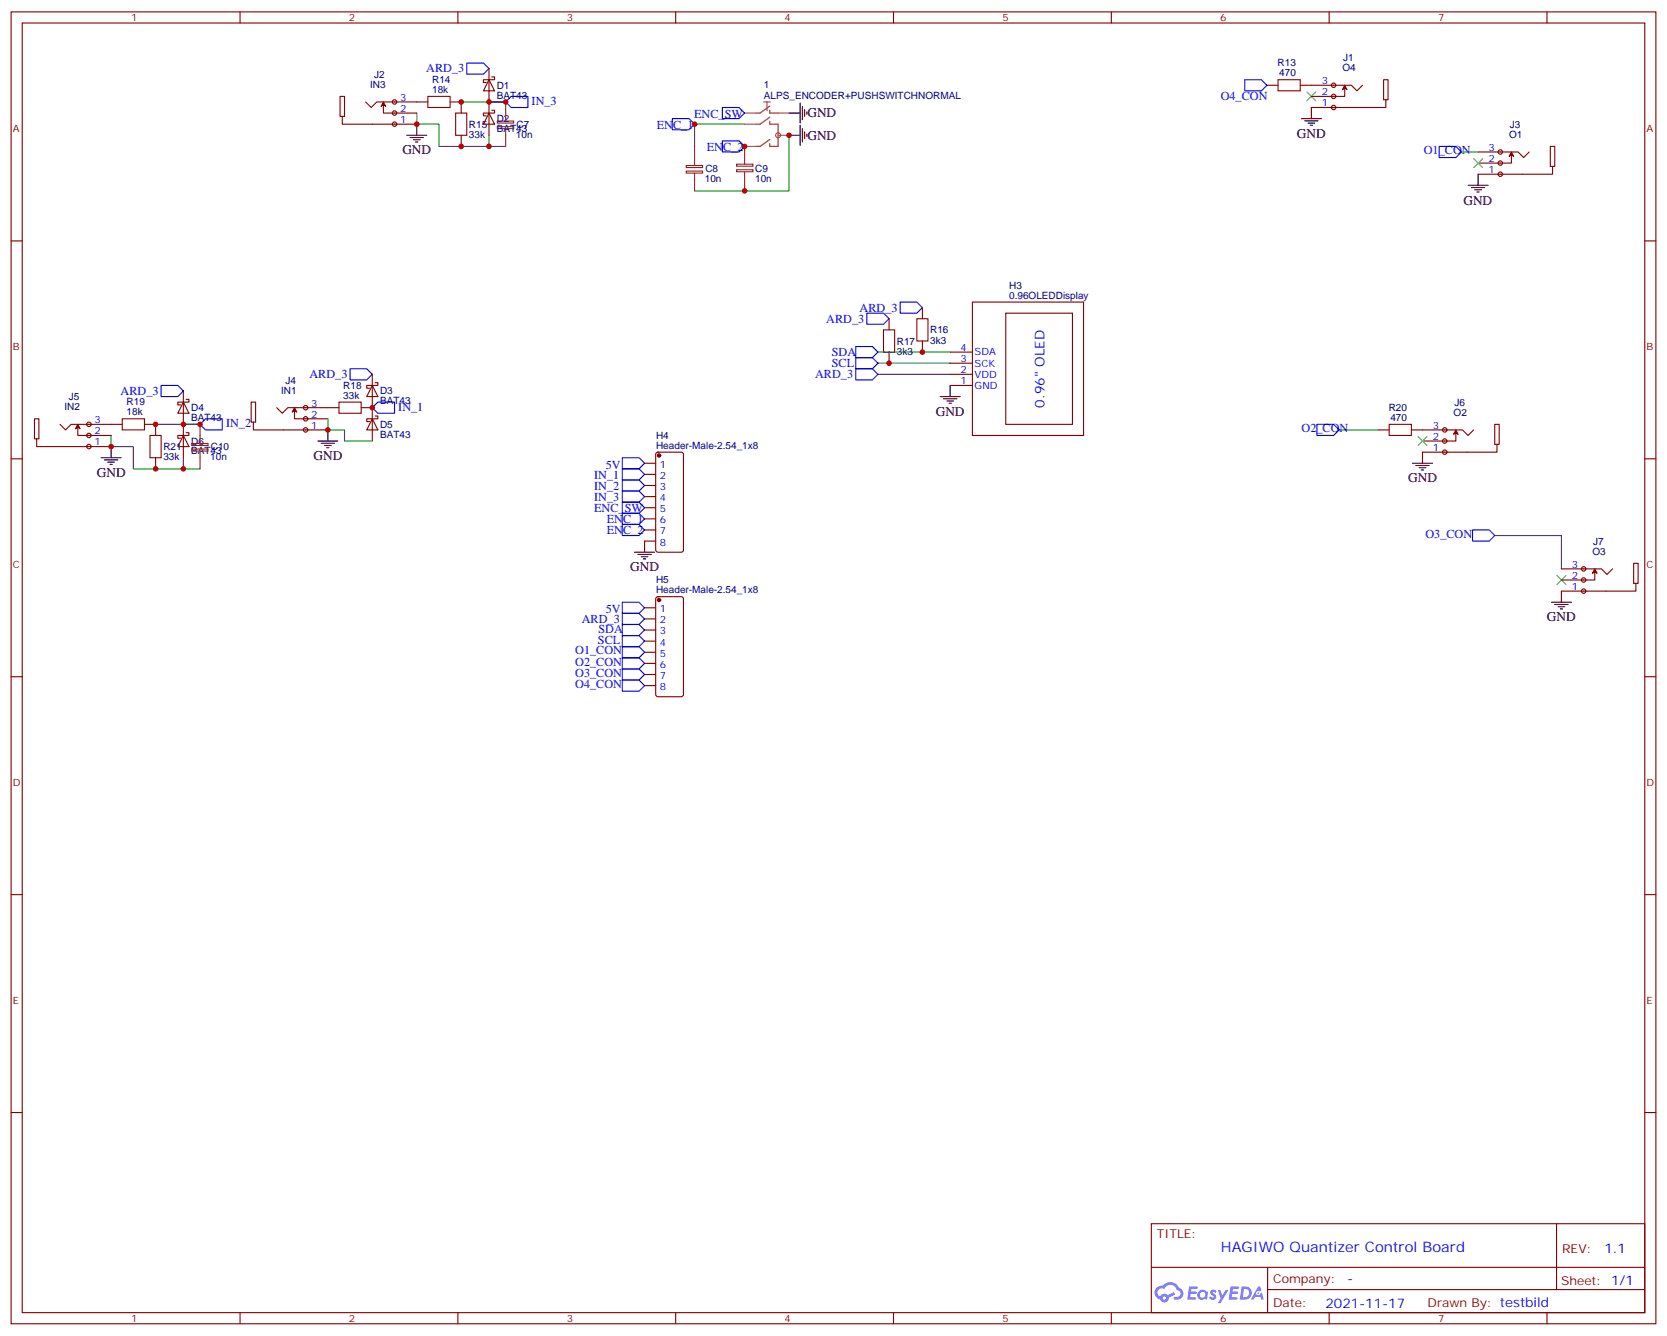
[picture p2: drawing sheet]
<svg xmlns="http://www.w3.org/2000/svg" width="529mm" height="424mm" viewBox="0 0 529 424" stroke-linecap="round" stroke-linejoin="round" font-family="sans-serif">
<g fill="none" stroke="#870000" stroke-width=".35">
<path d="M3.5 3.8h522.1v416.3h-522.1zM7.1 7.3h515v409.2h-515zM76.2 3.8v3.5M145.3 3.8v3.5M214.5 3.8v3.5M283.6 3.8v3.5M352.8 3.8v3.5M421.9 3.8v3.5M491.1 3.8v3.5M3.5 76.4h3.6M522.1 76.4h3.5M3.5 145.6h3.6"/>
<path d="M522.1 145.6h3.5M3.5 214.7h3.6M522.1 214.7h3.5M3.5 283.9h3.6M522.1 283.9h3.5M3.5 353h3.6M522.1 353h3.5M365.5 388.3h156.6v28.2h-156.6zM494.1 388.3v20.9M76.2 416.5v3.6M145.3 416.5v3.6M214.5 416.5v3.6"/>
<path d="M283.6 416.5v3.6M352.8 416.5v3.6M365.5 402.1h156.5M402.4 409.2h119.6M402.4 402.1v14.2M421.9 416.5v3.6M491.1 416.5v3.6"/>
</g>
<g fill="#5487ff">
<path d="M384.5 409.5a1.22 1.22 0 0 1 1.7 .2l-.4 .6a.47 .47 0 0 0-.3-.4 .47 .47 0 0 0-.6 .2l.2 .2a1.14 1.14 0 0 1 .8 1.8 1.14 1.14 0 0 1-1.9 0l-.2-.2 .4-.6 .8 .5a.29 .29 0 0 0 .3-.3 .29 .29 0 0 0-.3-.3 1.04 1.04 0 0 1-.5-1.7z"/>
<path d="M377.5 408.2h2.3l.4 .2-.2 .5-1.8 .1-.1 .8h1.5l.3 .4-.4 .4h-1.5l-.2 1.1h1.7l.2 .3-.2 .3-2.6 .1z"/>
<path d="M390.6 408.2l2.7 .2-.1 .5-1.9 .1-.1 .8h1.5l.4 .4-.4 .4h-1.6l-.2 1.1h1.8l.2 .3-.2 .3-2.7 .1z"/>
<path d="M399.4 408.2h.7l.3 1.3-.6 .3a.69 .69 0 0 0-1 .3 .69 .69 0 0 0 .4 .9 .69 .69 0 0 0 .9-.6l.5-.2 .5 2.2h-.7l-.3-.9h-1.7l-.5 .9h-.9z"/>
<path d="M386.6 409.3h.8l.6 1.8 1.1-1.8h.8l-2.5 4.2h-.8l.9-1.5z"/>
<path d="M394.2 408.2l-.6 4.2h1.3a2.11 2.11 0 0 0 2.5-2.1 2.11 2.11 0 0 0-2.6-2.1zM394.9 409a1.43 1.43 0 0 1 1.6 1.6 1.43 1.43 0 0 1-2 1.1z"/>
<path d="M380.5 409.9a1.54 1.54 0 0 0-.1 2.1 1.54 1.54 0 0 0 2.1 .1l.7 .3 .2-2.3-.5-.3a1.49 1.49 0 0 0-2.4 .1zM380.7 410.9a.95 .95 0 0 1 1.9 0 .95 .95 0 0 1-1.9 0z"/>
<path d="M367.2 408.6a2.18 2.18 0 0 0 1 3.7 1.44 1.44 0 0 0 1.7 .9 1.44 1.44 0 0 0 1.1-1.4l2.1-1-.5-.8-1.9 1a1.47 1.47 0 0 0-2.4 .4 1.39 1.39 0 0 1-.7-1.9 1.39 1.39 0 0 1 2-.5 2.12 2.12 0 0 1 2.2-1.3 2.12 2.12 0 0 1 1.8 1.7 1.14 1.14 0 0 1 1.1 1.4 1.14 1.14 0 0 1-1.6 .7 .43 .43 0 0 0-.5 .4 .43 .43 0 0 0 .4 .5 1.98 1.98 0 0 0 2.5-1.2 1.98 1.98 0 0 0-1.3-2.6 3.1 3.1 0 0 0-5.2-.6l-.9 .1zM369.1 411.9a.55 .55 0 0 1 1.1 0 .55 .55 0 0 1-1.1 0z"/>
<circle cx="399.4" cy="410.3" r=".26"/>
</g>
<path d="M118.2 132.9l1.7 3.5h-3.5zM118.2 129.4v10.5M119.1 132h.8v.9h-3.5v.9h.9" fill="none" stroke="#850000" stroke-width=".35"/>
<path d="M100.9 139.9h6.3M104.1 136.4v3.5M102 140.7h4.2M103 141.4h2.1M103.7 142.1h.7" fill="none" stroke="#000" stroke-width=".35"/>
<path d="M111.1 117h5.3l1.8 1.8-1.8 1.7h-5.3z" fill="none" stroke="#00f" stroke-width=".35"/>
<path d="M107.6 127.6h7.1v3.5h-7.1z" fill="none" stroke="#a10000" stroke-width=".35"/>
<path d="M104.1 129.4h3.5M114.7 129.4h3.5" fill="none" stroke="#870000" stroke-width=".35"/>
<g fill="#f0f0f0" stroke="#870000" stroke-width=".35">
<circle cx="97" cy="136.4" r=".71"/>
<circle cx="97" cy="132.9" r=".71"/>
<circle cx="97" cy="129.4" r=".71"/>
</g>
<g fill="none" stroke="#870000" stroke-width=".35">
<path d="M292.8 97.6v3.5M308.7 95.8h35.3v42.4h-35.3zM319.3 99.4h21.1v35.3h-21.1zM282.2 101.1v3.6M282.2 111.7v3.6M292.8 108.2v3.5M301.6 118.8h7.1M301.6 115.3h7.1M301.6 111.7h7.1M80.4 133.9h.7v-6.3h-1.4v6.3h.7v2.5h23.7M87.8 129.4l1.8 1.7 1.8-1.7h12.7M93.5 130.1l.7 .7-.7-1.4-.7 1.4 .7-.7v2.8h10.6"/>
<path d="M301.6 122.3h7.1"/>
</g>
<path d="M118.2 118.8v10.6M58.2 127.6l1.8 3.5h-3.6zM58.2 124.1v10.6M59.1 126.7h.9v.9h-3.6v.9h.9M118.2 122.3l1.7 3.5h-3.5zM119.1 121.4h.8v.9h-3.5v.9h.9" fill="none" stroke="#850000" stroke-width=".35"/>
<path d="M275.2 99.4h5.3l1.7 1.7-1.7 1.8h-5.3zM285.8 95.8h5.2l1.8 1.8-1.8 1.8h-5.2zM271.6 117h5.3l1.8 1.8-1.8 1.7h-5.3zM271.6 113.5h5.3l1.8 1.8-1.8 1.7h-5.3zM271.6 110h5.3l1.8 1.7-1.8 1.8h-5.3zM63.5 134.7l1.8-1.8h5.3v3.5h-5.3zM119.9 127.6h5.3v3.5h-5.3l-1.7-1.7z" fill="none" stroke="#00f" stroke-width=".35"/>
<path d="M280.5 104.7h3.5v7h-3.5zM291 101.1h3.6v7.1h-3.6z" fill="none" stroke="#a10000" stroke-width=".35"/>
<path d="M236.4 39.4h-15.9v7.1M250.5 42.9v17.7h-30M278.7 111.7h22.9M278.7 115.3h22.9M278.7 118.8h22.9M104.1 136.4h5.3v3.5h8.8" fill="none" stroke="#008700" stroke-width=".35"/>
<g fill="none" stroke="#000" stroke-width=".35">
<path d="M250.5 35.9h3.5M254 32.7v6.4M254 39.8v6.3M254.7 33.8v4.2M255.4 34.8v2.1M256.1 35.5v.7M250.5 42.9h3.5M254.7 40.8v4.2M255.4 41.9v2.1M256.1 42.6v.7M298.4 125.8h6.4M299.5 126.5h4.2"/>
<path d="M300.6 127.2h2.1M301.3 128h.7M301.6 122.3v3.5"/>
</g>
<path d="M217.8 52.5h5.2v.7h-5.2zM217.8 54.3h5.2v.6h-5.2zM220.5 46.5v6M220.5 54.9v5.7M233.8 53.9h5.2v.6h-5.2zM233.8 52.1h5.2v.6h-5.2zM236.4 46.5v5.6M236.4 54.6v6" fill="none" stroke="#8c2424" stroke-width=".35"/>
<path d="M244.4 38.5v.9h2.6v7.1h-2.6v-.9M244.4 35v.9h2.6M244.4 37.2l-3.1 2.2h-1.4M244.4 33.7l-3.1 2.2h-1.4M244.4 44.3l-3.1 2.2h-1.4" fill="none" stroke="#a64a4a" stroke-width=".42"/>
<path d="M236.4 39.4h3.4M236.4 35.9h3.4M242.4 32.3h2.1M243.5 32.3v2.9M247 35.9h3.5M236.4 46.5h3.4M247 42.9h3.5M247 42.1a.79 .79 0 0 1 .7 1.1 .79 .79 0 0 1-1.2 .3 .79 .79 0 0 1 .2-1.3l.3-.1" fill="none" stroke="#a64a4a" stroke-width=".35"/>
<g fill="#f0f0f0" stroke="#870000" stroke-width=".35">
<circle cx="28.2" cy="141.7" r=".71"/>
<circle cx="28.2" cy="138.2" r=".71"/>
<circle cx="28.2" cy="134.7" r=".71"/>
</g>
<path d="M132.3 32.3h3.5M142.9 32.3h3.5v3.6M146.4 42.9v3.6M11.6 139.2h.7v-6.3h-1.4v6.3h.7v2.5h23.7M19 134.7l1.8 1.7 1.8-1.7h16.2M24.7 135.4l.7 .7-.7-1.4-.7 1.4 .7-.7v2.8h10.6M45.9 134.7h3.5v3.5M49.4 145.2v3.6" fill="none" stroke="#870000" stroke-width=".35"/>
<path d="M135.8 30.6h7.1v3.5h-7.1zM144.6 35.9h3.6v7h-3.6zM38.8 132.9h7.1v3.5h-7.1zM47.6 138.2h3.6v7h-3.6z" fill="none" stroke="#a10000" stroke-width=".35"/>
<path d="M148.2 20h5.3l1.7 1.8-1.7 1.7h-5.3zM51.2 122.3h5.2l1.8 1.8-1.8 1.7h-5.2z" fill="none" stroke="#00f" stroke-width=".35"/>
<path d="M132.3 39.4v3.5M129.1 42.9h6.4M130.2 43.6h4.2M131.2 44.3h2.1M131.9 45h.7M32.1 145.2h6.4M33.2 145.9h4.2M34.2 146.6h2.1M34.9 147.4h.7M35.3 141.7v3.5" fill="none" stroke="#000" stroke-width=".35"/>
<path d="M155.2 35.9l1.8 3.5h-3.5zM155.2 32.3v10.6M156.1 35h.9v.9h-3.5v.9h.8M58.2 138.2l1.8 3.5h-3.6zM58.2 134.7v10.5M59.1 137.3h.9v.9h-3.6v.9h.9" fill="none" stroke="#850000" stroke-width=".35"/>
<path d="M132.3 39.4h7v7.1h15.9v-3.6M146.4 32.3h14.1M155.2 46.5h5.3M49.4 134.7h14.1M35.3 141.7h7v7.1h15.9v-3.6M58.2 148.8h5.3" fill="none" stroke="#008700" stroke-width=".35"/>
<path d="M157.9 38.4h5.2v.7h-5.2zM160.5 32.3v6M157.9 40.2h5.2v.6h-5.2zM160.5 40.8v5.7M63.5 134.7v6M60.9 140.7h5.1v.7h-5.1zM60.9 142.5h5.1v.6h-5.1zM63.5 143.1v5.7" fill="none" stroke="#8c2424" stroke-width=".35"/>
<g fill="#f0f0f0" stroke="#870000" stroke-width=".35">
<circle cx="125.2" cy="39.4" r=".71"/>
<circle cx="125.2" cy="35.9" r=".71"/>
<circle cx="125.2" cy="32.3" r=".71"/>
</g>
<path d="M108.7 36.9h.7v-6.3h-1.5v6.3h.8v2.5h23.6M116.1 32.3l1.7 1.8 1.8-1.8h12.7M121.7 33.1l.7 .7-.7-1.5-.7 1.5 .7-.7v2.8h10.6" fill="none" stroke="#870000" stroke-width=".35"/>
<path d="M155.2 25.3l1.8 3.5h-3.5zM155.2 21.8v10.5M156.1 24.4h.9v.9h-3.5v.9h.8" fill="none" stroke="#850000" stroke-width=".35"/>
<path d="M160.5 32.3l1.8-1.7h5.3v3.5h-5.3z" fill="none" stroke="#00f" stroke-width=".35"/>
<path d="M414.9 29.2l2.8 2.8M417.7 29.2l-2.8 2.8" fill="none" stroke="#3c3" stroke-width=".35"/>
<g fill="#f0f0f0" stroke="#870000" stroke-width=".35">
<circle cx="423.3" cy="34.1" r=".71"/>
<circle cx="423.3" cy="30.6" r=".71"/>
<circle cx="423.3" cy="27.1" r=".71"/>
</g>
<path d="M402.2 27.1h3.5M412.7 27.1h16.3l1.7 1.7 1.8-1.7M426.9 27.8l-.7 .7 .7-1.4 .7 1.4-.7-.7v2.8h-10.6M439.9 31.6h-.7v-6.3h1.4v6.3h-.7v2.5h-23.6" fill="none" stroke="#870000" stroke-width=".35"/>
<path d="M413.1 37.6h6.4M414.2 38.3h4.2M415.2 39.1h2.1M415.9 39.8h.7M416.3 34.1v3.5M466 58.8h6.4M467.1 59.5h4.2M469.2 55.3v3.5M468.1 60.2h2.2M468.8 60.9h.7" fill="none" stroke="#000" stroke-width=".35"/>
<path d="M405.7 25.3h7v3.5h-7z" fill="none" stroke="#a10000" stroke-width=".35"/>
<path d="M395.1 25.3h5.3l1.8 1.8-1.8 1.7h-5.3z" fill="none" stroke="#00f" stroke-width=".35"/>
<g fill="#f0f0f0" stroke="#870000" stroke-width=".35">
<circle cx="476.3" cy="55.3" r=".71"/>
<circle cx="476.3" cy="51.8" r=".71"/>
<circle cx="476.3" cy="48.2" r=".71"/>
</g>
<path d="M469.2 48.2h12.7l1.8 1.8 1.7-1.8M479.8 48.9l-.7 .7 .7-1.4 .7 1.4-.7-.7v2.9h-10.6M492.8 52.8h-.7v-6.3h1.4v6.3h-.7v2.5h-23.6" fill="none" stroke="#870000" stroke-width=".35"/>
<path d="M467.8 50.3l2.8 2.9M470.6 50.3l-2.8 2.9" fill="none" stroke="#3c3" stroke-width=".35"/>
<path d="M456.8 46.5h5.3l1.8 1.7-1.8 1.8h-5.3z" fill="none" stroke="#00f" stroke-width=".35"/>
<g fill="#f0f0f0" stroke="#870000" stroke-width=".35">
<circle cx="458.6" cy="143.5" r=".71"/>
<circle cx="458.6" cy="139.9" r=".71"/>
<circle cx="458.6" cy="136.4" r=".71"/>
</g>
<path d="M437.4 136.4h3.6M448 136.4h16.3l1.7 1.8 1.8-1.8M462.1 137.1l-.7 .7 .7-1.4 .7 1.4-.7-.7v2.8h-10.5M475.2 141h-.7v-6.3h1.4v6.3h-.7v2.5h-23.6" fill="none" stroke="#870000" stroke-width=".35"/>
<path d="M441 134.7h7v3.5h-7z" fill="none" stroke="#a10000" stroke-width=".35"/>
<path d="M448.4 147h6.3M449.4 147.7h4.3M450.5 148.4h2.1M451.2 149.1h.7M451.6 143.5v3.5M492.5 191.1h6.3M493.5 191.8h4.3M494.6 192.5h2.1M495.3 193.2h.7M495.7 187.6v3.5" fill="none" stroke="#000" stroke-width=".35"/>
<path d="M450.1 138.5l2.9 2.9M453 138.5l-2.9 2.9M494.2 182.6l2.9 2.9M497.1 182.6l-2.9 2.9" fill="none" stroke="#3c3" stroke-width=".35"/>
<path d="M425.1 136.4h12.3M474.5 169.9h21.2v10.6" fill="none" stroke="#008700" stroke-width=".35"/>
<path d="M418 134.7h5.3l1.8 1.7-1.8 1.8h-5.3z" fill="none" stroke="#00f" stroke-width=".35"/>
<g fill="#f0f0f0" stroke="#870000" stroke-width=".35">
<circle cx="502.7" cy="187.6" r=".71"/>
<circle cx="502.7" cy="184" r=".71"/>
<circle cx="502.7" cy="180.5" r=".71"/>
</g>
<g fill="none" stroke="#870000" stroke-width=".35">
<path d="M204.6 147h3.5M204.6 150.5h3.5M204.6 154.1h3.5M204.6 157.6h3.5M208.4 143.7l.4-.2h7.5l.6 .4 .1 30.6-.5 .7h-7.7l-.6-.4-.1-30.6zM204.6 161.1h3.5M204.6 164.6h3.5M204.6 168.2h3.5M204.6 171.7h3.5M204.6 192.9h3.5M204.6 196.4h3.5M204.6 199.9h3.5"/>
<path d="M208.4 189.5l.4-.2h7.5l.6 .5 .1 30.6-.5 .6-7.7 .1-.6-.5-.1-30.6zM495.7 180.5h12.7l1.7 1.8 1.8-1.8M506.2 181.2l-.7 .7 .7-1.4 .7 1.4-.7-.7v2.8h-10.5M519.3 185.1h-.7v-6.3h1.4v6.3h-.7v2.5h-23.6M204.6 203.4h3.5M204.6 207h3.5M204.6 210.5h3.5M204.6 214h3.5M204.6 217.6h3.5"/>
</g>
<g fill="none" stroke="#00f" stroke-width=".35">
<path d="M213.4 37.6h5.3l1.8 1.8-1.8 1.8h-5.3zM229.3 34.1h5.3l1.8 1.8-1.8 1.7h-5.3zM229.3 44.7h5.3l1.8 1.8-1.8 1.7h-5.3zM197.6 145.2h5.2l1.8 1.8-1.8 1.8h-5.2zM197.6 148.8h5.2l1.8 1.7-1.8 1.8h-5.2zM197.6 152.3h5.2l1.8 1.8-1.8 1.7h-5.2zM197.6 155.8h5.2l1.8 1.8-1.8 1.7h-5.2zM197.6 159.3h5.2l1.8 1.8-1.8 1.8h-5.2zM197.6 162.9h5.2l1.8 1.7-1.8 1.8h-5.2zM197.6 166.4h5.2l1.8 1.8-1.8 1.7h-5.2zM467.4 168.2h5.3l1.8 1.7-1.8 1.8h-5.3zM197.6 191.1h5.2l1.8 1.8-1.8 1.7h-5.2z"/>
<path d="M197.6 194.6h5.2l1.8 1.8-1.8 1.8h-5.2zM197.6 198.2h5.2l1.8 1.7-1.8 1.8h-5.2zM197.6 201.7h5.2l1.8 1.7-1.8 1.8h-5.2zM197.6 212.3h5.2l1.8 1.7-1.8 1.8h-5.2zM197.6 208.7h5.2l1.8 1.8-1.8 1.8h-5.2zM197.6 205.2h5.2l1.8 1.8-1.8 1.7h-5.2zM197.6 215.8h5.2l1.8 1.8-1.8 1.7h-5.2z"/>
</g>
<g fill="#870000" stroke="#870000" stroke-width=".35">
<circle cx="209.2" cy="144.5" r=".53"/>
<circle cx="209.2" cy="190.4" r=".53"/>
</g>
<path d="M201.4 175.2h6.4M202.5 175.9h4.2M203.6 176.6h2.1M204.3 177.3h.7M204.6 171.7v3.5" fill="none" stroke="#000" stroke-width=".35"/>
<path d="M132.3 35.9v3.5M463.9 48.2h5.3M35.3 138.2v3.5M104.1 132.9v3.5" fill="none" stroke="#008700" stroke-width=".35"/>
<g fill="#c00">
<circle cx="118.2" cy="129.4" r=".88"/>
<circle cx="292.8" cy="111.7" r=".88"/>
<circle cx="282.2" cy="115.3" r=".88"/>
<circle cx="236.4" cy="60.6" r=".88"/>
<circle cx="250.5" cy="42.9" r=".88"/>
<circle cx="104.1" cy="136.4" r=".88"/>
<circle cx="63.5" cy="134.7" r=".88"/>
<circle cx="58.2" cy="134.7" r=".88"/>
<circle cx="49.4" cy="134.7" r=".88"/>
<circle cx="35.3" cy="141.7" r=".88"/>
<circle cx="49.4" cy="148.8" r=".88"/>
<circle cx="58.2" cy="148.8" r=".88"/>
<circle cx="155.2" cy="46.5" r=".88"/>
<circle cx="146.4" cy="46.5" r=".88"/>
<circle cx="132.3" cy="39.4" r=".88"/>
<circle cx="146.4" cy="32.3" r=".88"/>
<circle cx="155.2" cy="32.3" r=".88"/>
<circle cx="160.5" cy="32.3" r=".88"/>
<circle cx="220.5" cy="39.4" r=".88"/>
<circle cx="236.4" cy="46.5" r=".88"/>
</g>
<text font-size="4.6" fill="#00f" x="387.6" y="397.3">HAGIWO Quantizer Control Board</text>
<g font-size="4.2">
<text x="256.3" y="37.2">GND</text>
<text x="256.3" y="44.3">GND</text>
<text x="411.7" y="43.7">GND</text>
<text x="127.7" y="49">GND</text>
<text x="464.5" y="64.9">GND</text>
<text x="297" y="132">GND</text>
<text x="99.5" y="146">GND</text>
<text x="30.7" y="151.3">GND</text>
<text x="447" y="153.1">GND</text>
<text x="200" y="181.3">GND</text>
<text x="491" y="197.2">GND</text>
</g>
<g font-size="4.2" fill="#00f">
<text x="331.6" y="129.4" transform="rotate(-90 331.6 129.4)">0.96&quot; OLED</text>
<text x="509.3" y="397.6">1.1</text>
<text x="427.7" y="407.1">-</text>
<text x="420.7" y="414.9">2021-11-17</text>
</g>
<g font-size="3.9" fill="#00f">
<text x="135.3" y="23">ARD_3</text>
<text x="168.8" y="33.3">IN_3</text>
<text x="387.5" y="31.7">O4_CON</text>
<text x="208.5" y="40.8">ENC_1</text>
<text x="220.4" y="37.3">ENC_SW</text>
<text x="224.4" y="47.9">ENC_2</text>
<text x="452" y="48.9">O1_CON</text>
<text x="272.9" y="98.8">ARD_3</text>
<text x="262.3" y="102.4">ARD_3</text>
<text x="264" y="113">SDA</text>
<text x="264" y="116.5">SCL</text>
<text x="38.3" y="125.3">ARD_3</text>
<text x="98.2" y="120">ARD_3</text>
<text x="258.8" y="120">ARD_3</text>
<text x="126.4" y="130.3">IN_1</text>
<text x="71.7" y="135.6">IN_2</text>
<text x="413.2" y="137.1">O2_CON</text>
<text x="192.3" y="148.8">5V</text>
<text x="188.6" y="151.9">IN_1</text>
<text x="188.6" y="155.5">IN_2</text>
<text x="188.6" y="159">IN_3</text>
<text x="188.6" y="162.5">ENC_SW</text>
<text x="192.6" y="166.1">ENC_1</text>
<text x="192.6" y="169.6">ENC_2</text>
<text x="452.5" y="170.6">O3_CON</text>
<text x="184.7" y="197.6">ARD_3</text>
<text x="192.3" y="194.6">5V</text>
<text x="190" y="201">SDA</text>
<text x="182.6" y="207.7">O1_CON</text>
<text x="189.8" y="204.5">SCL</text>
<text x="182.6" y="214.7">O3_CON</text>
<text x="182.6" y="211.2">O2_CON</text>
<text x="182.6" y="218.3">O4_CON</text>
</g>
<g font-size="3.9" fill="#800">
<text x="367.2" y="392.9">TITLE:</text>
<text x="495.9" y="397.6">REV:</text>
<text x="404.1" y="407.1">Company:</text>
<text x="495.5" y="407.7">Sheet: 1/1</text>
<text x="404.1" y="414.8">Date:</text>
<text x="453.2" y="414.8">Drawn By: testbild</text>
</g>
<g font-size="3.2" fill="#800">
<text x="41.6" y="6.8">1</text>
<text x="110.8" y="6.8">2</text>
<text x="179.9" y="6.8">3</text>
<text x="249.1" y="6.8">4</text>
<text x="318.2" y="6.8">5</text>
<text x="387.3" y="6.8">6</text>
<text x="456.5" y="6.8">7</text>
<text x="4.1" y="41.9">A</text>
<text x="522.6" y="41.9">A</text>
<text x="4.1" y="111">B</text>
<text x="522.6" y="111">B</text>
<text x="4.1" y="180.2">C</text>
<text x="522.6" y="180.2">C</text>
<text x="4.1" y="249.3">D</text>
<text x="522.6" y="249.3">D</text>
<text x="4.1" y="318.5">E</text>
<text x="522.6" y="318.5">E</text>
<text x="41.6" y="419.5">1</text>
<text x="110.8" y="419.5">2</text>
<text x="179.9" y="419.5">3</text>
<text x="249.1" y="419.5">4</text>
<text x="318.2" y="419.5">5</text>
<text x="387.3" y="419.5">6</text>
<text x="456.5" y="419.5">7</text>
</g>
<g font-size="3.2" fill="#000080">
<text x="405.6" y="21.1">R13</text>
<text x="426.1" y="22.6">O4</text>
<text x="426.4" y="19.4">J1</text>
<text x="117.5" y="27.9">IN3</text>
<text x="118.8" y="24.7">J2</text>
<text x="137.2" y="29.5">18k</text>
<text x="137.2" y="26.3">R14</text>
<text x="157.7" y="28.2">D1</text>
<text x="242.5" y="28">1</text>
<text x="406.1" y="24.2">470</text>
<text x="157.7" y="31.3">BAT43</text>
<text x="242.5" y="31.3">ALPS_ENCODER+PUSHSWITCHNORMAL</text>
<text x="148.9" y="40.6">R15</text>
<text x="157.7" y="41.9">BAT43</text>
<text x="157.7" y="38.7">D2</text>
<text x="163.9" y="40.6">C7</text>
<text x="479.3" y="40.6">J3</text>
<text x="148.9" y="43.7">33k</text>
<text x="163.8" y="43.7">10n</text>
<text x="479.1" y="43.8">O1</text>
<text x="223.7" y="57.8">10n</text>
<text x="223.9" y="54.7">C8</text>
<text x="239.7" y="57.9">10n</text>
<text x="239.7" y="54.6">C9</text>
<text x="320.3" y="94.8">0.96OLEDDisplay</text>
<text x="320.3" y="91.6">H3</text>
<text x="295.3" y="105.8">R16</text>
<text x="284.7" y="112.6">3k3</text>
<text x="284.7" y="109.3">R17</text>
<text x="295.3" y="109">3k3</text>
<text x="89.3" y="124.9">IN1</text>
<text x="90.6" y="121.7">J4</text>
<text x="109" y="123.4">R18</text>
<text x="120.6" y="125.2">D3</text>
<text x="20.5" y="130.2">IN2</text>
<text x="21.8" y="127">J5</text>
<text x="40.2" y="131.8">18k</text>
<text x="40.2" y="128.7">R19</text>
<text x="60.7" y="130.5">D4</text>
<text x="109" y="126.5">33k</text>
<text x="120.6" y="128.3">BAT43</text>
<text x="440.8" y="130.4">R20</text>
<text x="461.4" y="132">O2</text>
<text x="461.7" y="128.8">J6</text>
<text x="60.7" y="133.6">BAT43</text>
<text x="120.6" y="135.8">D5</text>
<text x="441.4" y="133.6">470</text>
<text x="51.9" y="142.9">R21</text>
<text x="60.7" y="141.1">D6</text>
<text x="66.9" y="142.9">C10</text>
<text x="120.6" y="138.9">BAT43</text>
<text x="208.3" y="142.4">Header-Male-2.54_1x8</text>
<text x="208.3" y="139.2">H4</text>
<text x="51.9" y="146">33k</text>
<text x="60.7" y="144.2">BAT43</text>
<text x="66.7" y="146">10n</text>
<text x="505.8" y="172.9">J7</text>
<text x="505.5" y="176.1">O3</text>
<text x="208.3" y="185.1">H5</text>
<text x="208.3" y="188.3">Header-Male-2.54_1x8</text>
</g>
<g font-size="3.2" fill="#00f">
<text x="419.6" y="26.7">3</text>
<text x="127" y="35.5">2</text>
<text x="127" y="32">3</text>
<text x="419.6" y="33.8">1</text>
<text x="419.6" y="30.2">2</text>
<text x="127" y="39.1">1</text>
<text x="472.5" y="47.9">3</text>
<text x="472.5" y="51.4">2</text>
<text x="472.5" y="54.9">1</text>
<text x="304.9" y="111.4">4</text>
<text x="309.4" y="112.8">SDA</text>
<text x="304.9" y="118.4">2</text>
<text x="304.9" y="114.9">3</text>
<text x="309.4" y="119.8">VDD</text>
<text x="309.4" y="116.3">SCK</text>
<text x="304.9" y="122">1</text>
<text x="309.4" y="123.4">GND</text>
<text x="98.8" y="129">3</text>
<text x="30" y="137.8">2</text>
<text x="30" y="134.3">3</text>
<text x="98.8" y="136.1">1</text>
<text x="98.8" y="132.5">2</text>
<text x="454.8" y="136.1">3</text>
<text x="30" y="141.4">1</text>
<text x="454.8" y="143.1">1</text>
<text x="454.8" y="139.6">2</text>
<text x="209.4" y="148.4">1</text>
<text x="209.4" y="151.9">2</text>
<text x="209.4" y="155.5">3</text>
<text x="209.4" y="159">4</text>
<text x="209.4" y="162.5">5</text>
<text x="209.4" y="166.1">6</text>
<text x="209.4" y="169.6">7</text>
<text x="209.4" y="173.1">8</text>
<text x="498.9" y="183.7">2</text>
<text x="498.9" y="180.2">3</text>
<text x="498.9" y="187.2">1</text>
<text x="209.4" y="194.3">1</text>
<text x="209.4" y="197.8">2</text>
<text x="209.4" y="201.3">3</text>
<text x="209.4" y="204.9">4</text>
<text x="209.4" y="208.4">5</text>
<text x="209.4" y="211.9">6</text>
<text x="209.4" y="215.4">7</text>
<text x="209.4" y="219">8</text>
</g>
</svg>
